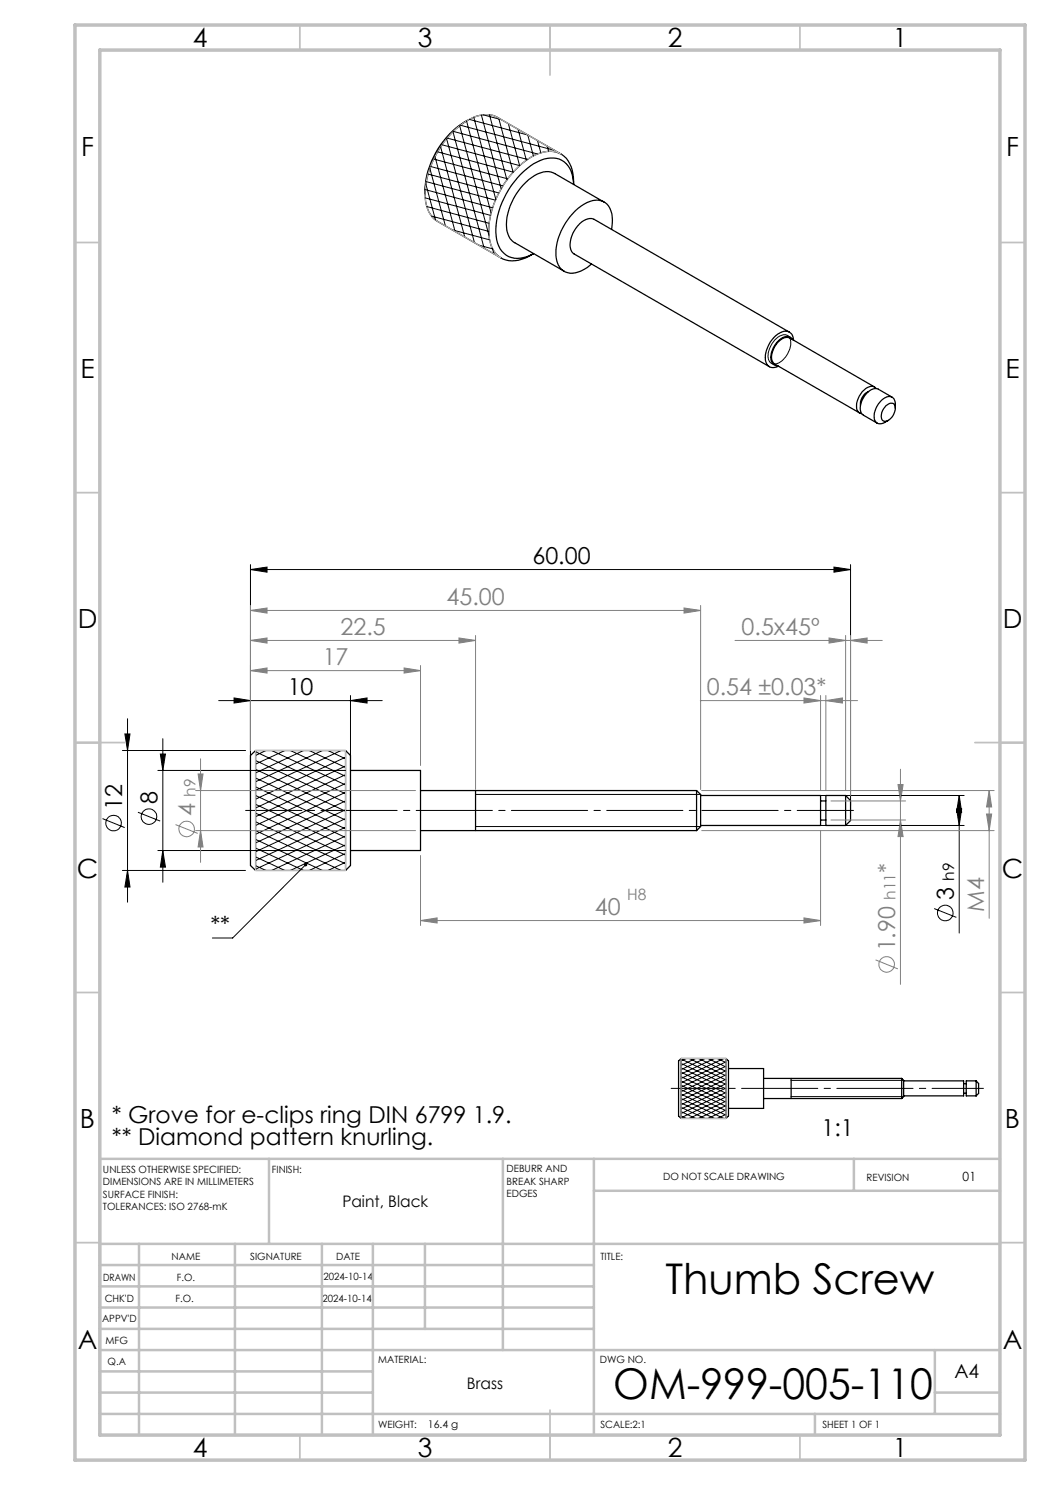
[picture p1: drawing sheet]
<svg xmlns="http://www.w3.org/2000/svg" width="210mm" height="297mm" viewBox="0 0 210 297" stroke-linecap="round" stroke-linejoin="round" font-family="sans-serif">
<g fill="none" stroke="#000" stroke-width=".25">
<path d="M93.5 24.1a17 17 0 0 0-8.5 14.7M103.8 33.3a9 9 0 0 1 6.9-3 4.7 4.7 0 0 1 3.9 4.4l.1 2.2a5.5 5.5 0 0 0-2.3-4.8 5.6 5.6 0 0 0-5.6 .6 17.1 17.1 0 0 0-7.6 13.8 5.3 5.3 0 0 0 2.5 4.8 5.5 5.5 0 0 0 5-.6 6.7 6.7 0 0 1-6.1 1.1 5.8 5.8 0 0 1-2.8-5.7 18.8 18.8 0 0 1 6-12.8zM112.2 30.8l-12.7-7.3a6.2 6.2 0 0 0-6.4 .8 18.8 18.8 0 0 0-8.1 14.5 5.9 5.9 0 0 0 2.5 5.5l12.7 7.3M120.8 40.4l-9.9-5.7a4.1 4.1 0 0 0-4.5 .8 12.3 12.3 0 0 0-5.1 10l.1 .7a3.2 3.2 0 0 0 1.5 2.3l10 5.8M122.3 45.9a6.1 6.1 0 0 0-.9-5.1 3.4 3.4 0 0 0-4-.3 12.2 12.2 0 0 0-6.2 10.8 3.3 3.3 0 0 0 5 2.9l1.2-.7 .9-.7M157.9 66.4l-39-22.5a2.79 2.79 0 0 0-3.4 1.3 5 5 0 0 0-1.1 5.2l.4 .4 39.1 22.5M158.5 67.9a1.41 1.41 0 0 0-2.3-.2 4.7 4.7 0 0 0-1.9 4.6 1.16 1.16 0 0 0 1.2 .8M158.7 68a1.69 1.69 0 0 0-.9-1.6 1.69 1.69 0 0 0-1.8 .2 5.9 5.9 0 0 0-2.8 5.8 1.59 1.59 0 0 0 2.5 .8M173.7 78.3a2.8 2.8 0 0 0-1.6 2.8M174.9 77.4l-17-9.8a2.17 2.17 0 0 0-2.4 1 3.5 3.5 0 0 0-.8 4l17.2 10M175.2 77.7l-.2-.2a2.06 2.06 0 0 0-2.6 .8 4.1 4.1 0 0 0-.9 3.8 .96 .96 0 0 0 .8 .6M178.4 79.4l-2.7-1.5a2.07 2.07 0 0 0-2.5 .9 3.5 3.5 0 0 0-.8 4l3 1.8"/>
<path d="M177.2 81.1l.3-.2a.93 .93 0 0 1 1.3-.1 .93 .93 0 0 1 .2 1.2 2.65 2.65 0 0 1-2 2.3 1.37 1.37 0 0 1-.5-2.1zM179.1 81.6a1.85 1.85 0 0 0-1.1-2.3 3.8 3.8 0 0 0-3.1 3.3l-.1 .4a1.32 1.32 0 0 0 .5 1.6 1.32 1.32 0 0 0 1.7-.1l.7-.4M51.1 150.1v24M51.1 150.1l-1 1v22l1 1M51.1 150.1h18M69.1 150.1v24M69.1 150.1l1 1v22l-1 1M70.1 154.1h14v16h-14M84.1 158.1h55.2M95.1 158.1v8M139.3 158.1v8M139.3 158.1l.8 .8v6.4l-.8 .8"/>
<path d="M140.1 159.1h24v6h-24M169.1 159.1h-3.9v6h3.9M169.1 159.1v6M169.1 159.1l1 1v4l-1 1M51.1 174.1h18M84.1 166.1h55.2M164.1 164h1.1M164.1 160.2h1.1M136.2 211.7v12M136.2 211.7l-.5 .5v11l.5 .5M136.2 211.7h9M145.2 211.7v12"/>
<path d="M145.2 211.7l.5 .5v11l-.5 .5M145.7 213.7h7v8h-7M152.7 219.7h27.6M152.7 215.7h27.6M158.2 215.7v4M180.3 215.7v4M180.3 215.7l.4 .4v3.2l-.4 .4M180.7 216.2h12v3h-12M192.7 218.6h.6M192.7 216.7h.6M195.2 216.2h-1.9v3h1.9M195.2 216.2v3"/>
<path d="M195.2 216.2l.5 .5v2l-.5 .5M136.2 223.7h9"/>
</g>
<g fill="none" stroke="#000" stroke-width=".2">
<path d="M85.1 37.9l13.4 3.7M85.1 39.6l13 3.5M85.2 36.8l1.9 7.2M85.3 36.3l13.8 3.7M85.6 34.8l14.2 3.8M86 33.7l3.1 11.5M86.1 33.3l14.5 3.9M86.7 31.8l14.8 4M87 31.3l4 15M88.1 29.4l4.9 18M89.3 27.8l5.6 20.7M89.4 27.6l16.1 4.3"/>
<path d="M90.6 26.3l6.2 23.4M90.7 26.3l16.8 4.5M91.9 25.1l5.9 22M92.1 25l18.8 5.1M93.3 24.2l4.9 18.4M93.9 23.9l11.7 3.1M94.8 23.5l4.4 16.4M96.3 23l3.9 14.7M96.6 23l3.7 1M97.9 23l3.5 13M99.7 23.6l2.9 10.8-15.1-4M101.7 24.7l2.2 8.4-15.5-4.1"/>
<path d="M103.6 25.9l1.7 6.1M105.6 27l1.1 4.2M107.5 28.1l.7 2.4M109.4 29.2l.3 1.1M111.4 30.3v.2M85.3 41.3l12.5 3.4M86.3 43.2l11.5 3.1M90.4 46l7.5 2M95.7 49l2.8 .8M98.5 49.7l.3 1.1M155.1 67.9a1.9 1.9 0 0 1 2.7-.6 3.7 3.7 0 0 1-.9 4.3 2.21 2.21 0 0 1-2.8 1 2.88 2.88 0 0 1 .1-3.5zM50.1 113.9l3.3-.5v1z"/>
<path d="M50.1 112.9v48.2M50.1 113.9h120M166.8 113.4l3.3 .5-3.3 .5zM170.1 112.9v48.2M46.8 139.6l3.3 .5-3.3 .5zM70.1 139.1v22M24.5 150.1h24.6M25 146.8h1l-.5 3.3zM25.5 143.8v36.6M31.6 154.1h37.5M32.1 150.8h1l-.5 3.3zM32.6 147.7v28.8"/>
<path d="M43.7 140.1h32.7M51.1 159.1l18 8.4M51.1 157.4l18 8.4M51.1 155.6l18 8.4M51.1 153.9l18 8.3M51.1 152.1l18 8.4M51.1 150.4l18 8.3M53.2 150.1l-2.1 1M54.3 150.1l14.8 6.9M57 150.1l-5.9 2.7M58.1 150.1l11 5.2M60.7 150.1l-9.6 4.5"/>
<path d="M61.8 150.1l7.3 3.4M64.5 150.1l-13.4 6.2M65.6 150.1l3.5 1.7M68.2 150.1l-17.1 8M69.1 151.4l-18 8.4M69.1 153.2l-18 8.4M69.1 154.9l-18 8.4M69.1 156.7l-18 8.4M69.1 158.5l-18 8.4M70.1 140.1l3.3-.5v1zM95.1 158.9h45M141.1 159.1h51.7"/>
<path d="M191.8 159.1l.5 3.3h-1zM191.8 159.1v27.5M20.5 163.7l4.4 1.8M24.5 174.1h24.6M25.5 174.1l.5 3.3h-1zM27.6 162.5l4.4 1.7M31.6 170.1h37.5M32.6 170.1l.5 3.3h-1zM51.1 173.1l2.1 1M51.1 171.4l5.9 2.7M51.1 169.6l9.6 4.5M51.1 167.9l13.4 6.2"/>
<path d="M51.1 166.1l17.1 8M51.1 164.4l18 8.4M51.1 162.6l18 8.4M51.1 160.9l18 8.4M61.1 172.9l-14.6 14.7h-4M69.1 160.2l-18 8.4M69.1 162l-18 8.4M69.1 163.7l-18 8.4M69.1 165.4l-18 8.4M69.1 167.2l-14.8 6.9M69.1 169l-11 5.1M69.1 170.7l-7.3 3.4"/>
<path d="M69.1 172.5l-3.5 1.6M95.1 165.3h45M141.1 165.1h51.7M191.3 161.8h1l-.5 3.3zM186.8 181.7l4.5 1.8M136.2 219.7l8.6 4M136.2 218.8l9 4.2M136.2 217.9l9 4.2M136.2 217.1l9 4.2M136.2 216.2l9 4.2M136.2 215.3l9 4.2M136.2 214.5l9 4.1"/>
<path d="M136.2 213.6l9 4.2M136.2 212.7l9 4.2M136.2 211.8l9 4.2M137.3 211.7l-1.1 .5M137.8 211.7l7.4 3.5M139.1 211.7l-2.9 1.4M139.7 211.7l5.5 2.6M141 211.7l-4.8 2.2M141.6 211.7l3.6 1.7M142.9 211.7l-6.7 3.1M143.4 211.7l1.8 .8M144.8 211.7l-8.6 4"/>
<path d="M145.2 212.4l-9 4.2M145.2 213.3l-9 4.1M145.2 214.1l-9 4.2M145.2 215l-9 4.2M145.2 215.9l-9 4.2M145.2 216.7l-9 4.2M145.2 217.6l-9 4.2M145.2 218.5l-9 4.2M145.2 219.4l-9 4.2M158.2 219.3h22.5M158.2 216.1h22.5M136.2 223.2l1.1 .5"/>
<path d="M136.2 222.3l2.9 1.4M136.2 221.5l4.8 2.2M136.2 220.6l6.7 3.1M145.2 220.2l-7.4 3.5M145.2 221.1l-5.5 2.6M145.2 222l-3.6 1.7M145.2 222.9l-1.8 .8"/>
<circle cx="22.7" cy="164.6" r="1.55"/>
<circle cx="29.8" cy="163.3" r="1.55"/>
<circle cx="189" cy="182.6" r="1.55"/>
</g>
<g fill="none" stroke="#808080" stroke-width=".2">
<path d="M50.1 134.1l3.3-.5v1zM50.1 128.1l3.3-.5v1zM50.1 122.1l3.3-.5v1zM50.1 128.1h45M50.1 121.1v29M50.1 134.1h34M50.1 122.1h90M80.8 133.6l3.3 .5-3.3 .5zM84.1 133.1v20M91.8 127.6l3.3 .5-3.3 .5zM95.1 127.1v30.8M136.8 121.6l3.3 .5-3.3 .5z"/>
<path d="M140.1 121.1v36.8M147 128.1h29.5M160.8 139.6l3.3 .5-3.3 .5zM164.1 139.1v19M165.2 139.1v19M165.8 127.6l3.3 .5-3.3 .5zM169.1 127.1v31M170.1 128.1l3.3-.5v1zM170.1 127.1v32M39.1 158.1h44M39.6 154.8h1l-.5 3.3zM40.1 151.8v20.7"/>
<path d="M140.1 140.1h31.4M140.3 158.1h58.5M165.2 140.1l3.3-.5v1zM179.6 156.9h1l-.5 3.3zM180.1 153.8v43.1M197.8 158.1l.5 3.3h-1zM197.8 158.1v25.6M35.1 164.9l4.4 1.8M39.1 166.1h44M40.1 166.1l.5 3.3h-1zM84.1 171.1v14M140.3 166.1h58.5"/>
<path d="M164.1 166.1v19M166.2 160.2h14.9M166.2 164h14.9M180.1 164l.5 3.3h-1zM197.3 162.8h1l-.5 3.3zM84.1 184.1l3.3-.5v1zM84.1 184.1h80M160.8 183.6l3.3 .5-3.3 .5zM175.1 192l4.5 1.8"/>
<circle cx="37.3" cy="165.8" r="1.56"/>
<circle cx="177.3" cy="192.9" r="1.55"/>
</g>
<path d="M90.7 26.2a9.4 9.4 0 0 1 7.2-3.2h.5l1.1 .5 12.7 7.3a5.7 5.7 0 0 0-5.6 .4 18.3 18.3 0 0 0-8.8 15.7 5.6 5.6 0 0 0 2.4 4.7l-12.7-7.3a6 6 0 0 1-2.5-5.5 19.1 19.1 0 0 1 5.7-12.6zM51.1 150.1h18v24h-18zM136.2 211.7h9v12h-9z" fill="none" stroke="#c0c0c0" stroke-width=".2"/>
<path d="M134.2 217.7h62.5" fill="none" stroke="#000" stroke-width=".2" stroke-dasharray="15.2 1.3 1.3 1.3" stroke-dashoffset="5"/>
<path d="M49.1 162.1h121.6" fill="none" stroke="#000" stroke-width=".2" stroke-dasharray="15.2 1.3 1.3 1.3" stroke-dashoffset="4"/>
<g fill="none" stroke="#c0c0c0" stroke-width=".35">
<path d="M60 5v5M110 5v10M160 5v5M15 48.5h5M200 48.5h5M15 98.5h5M200 98.5h5M15 148.5h10M195 148.5h10M15 198.5h5M200 198.5h5M15 248.5h5"/>
<path d="M200 248.5h5M60 287v5M110 282v10M160 287v5"/>
</g>
<g fill="none" stroke="#c0c0c0" stroke-width=".5">
<path d="M53.8 231.8v17M100.6 231.8v38.2M118.8 231.8v55.2M118.8 238.2h81.2M170.8 231.8v6.4M200 231.8h-180v55.2M20 248.8h180M20 257.3h98.8M20 253h98.8M27.8 248.8v38.2M47 248.8v38.2M64.4 248.8v38.2"/>
<path d="M74.6 248.8v38.2M85 248.8v17M20 265.8h98.8M20 261.5h98.8M20 278.5h54.6M20 274.3h54.6M20 270h180M187 278.5h13M187 270v12.8M20 282.8h180M163 282.8v4.2"/>
</g>
<path d="M15 5h190v287h-190zM20 10h180v277h-180z" fill="none" stroke="#c0c0c0" stroke-width=".7"/>
<g fill="#000">
<path d="M46.8 139.6l3.3 .5-3.3 .5zM70.1 140.1l3.3-.5v1zM50.1 113.9l3.3-.5v1zM166.8 113.4l3.3 .5-3.3 .5z"/>
<path d="M191.8 159.1l.5 3.3h-1zM191.3 161.8h1l-.5 3.3z"/>
<path d="M25.5 174.1l.5 3.3h-1zM25 146.8h1l-.5 3.3z"/>
<path d="M32.6 170.1l.5 3.3h-1zM32.1 150.8h1l-.5 3.3z"/>
</g>
<g fill="#808080">
<path d="M170.1 128.1l3.3-.5v1zM165.8 127.6l3.3 .5-3.3 .5z"/>
<path d="M50.1 134.1l3.3-.5v1zM80.8 133.6l3.3 .5-3.3 .5zM50.1 128.1l3.3-.5v1zM91.8 127.6l3.3 .5-3.3 .5zM50.1 122.1l3.3-.5v1zM136.8 121.6l3.3 .5-3.3 .5zM84.1 184.1l3.3-.5v1zM160.8 183.6l3.3 .5-3.3 .5zM160.8 139.6l3.3 .5-3.3 .5zM165.2 140.1l3.3-.5v1z"/>
<path d="M39.6 154.8h1l-.5 3.3zM40.1 166.1l.5 3.3h-1zM179.6 156.9h1l-.5 3.3zM180.1 164l.5 3.3h-1zM197.8 158.1l.5 3.3h-1zM197.3 162.8h1l-.5 3.3z"/>
</g>
<path d="M60.9 172.7h.4l-.2 .2 .2-.2a.35 .35 0 0 1 .1 .5 .35 .35 0 0 1-.5 0 .35 .35 0 0 1 0-.5z" fill="#000"/>
<g font-size="8.5">
<text x="133.1" y="258.8">Thumb Screw</text>
<text x="122.7" y="279.7">OM-999-005-110</text>
</g>
<g font-size="5.3">
<text x="38.5" y="9.5">4</text>
<text x="83.5" y="9.5">3</text>
<text x="133.6" y="9.5">2</text>
<text x="178.6" y="9.5">1</text>
<text x="16.2" y="31.3">F</text>
<text x="201.2" y="31.3">F</text>
<text x="16.1" y="75.5">E</text>
<text x="201.1" y="75.5">E</text>
<text x="15.5" y="125.5">D</text>
<text x="200.5" y="125.5">D</text>
<text x="15.4" y="175.5">C</text>
<text x="200.4" y="175.5">C</text>
<text x="16" y="225.5">B</text>
<text x="201" y="225.5">B</text>
<text x="15.5" y="269.8">A</text>
<text x="200.5" y="269.8">A</text>
<text x="38.5" y="291.5">4</text>
<text x="83.5" y="291.5">3</text>
<text x="133.6" y="291.5">2</text>
<text x="178.6" y="291.5">1</text>
</g>
<g font-size="4.7">
<text x="106.5" y="112.9">60.00</text>
<text x="57.5" y="139.1">10</text>
<text x="31.5" y="160.7" transform="rotate(-90 31.5 160.7)">8</text>
<text x="24.4" y="162" transform="rotate(-90 24.4 162)">12</text>
<text x="190.8" y="180" transform="rotate(-90 190.8 180)">3</text>
<text x="42.1" y="186.5">**</text>
<text x="22.4" y="224.6">* Grove for e-clips ring DIN 6799 1.9.</text>
<text x="164.3" y="227.3">1:1</text>
<text x="22.4" y="229.1">** Diamond pattern knurling.</text>
</g>
<g font-size="4.7" fill="#808080">
<text x="89.3" y="121.1">45.00</text>
<text x="68.1" y="127.1">22.5</text>
<text x="148.3" y="127.1">0.5x45º</text>
<text x="64.5" y="133.1">17</text>
<text x="141.4" y="139.1">0.54 ±0.03*</text>
<text x="39.1" y="163.2" transform="rotate(-90 39.1 163.2)">4</text>
<text x="179.1" y="174.6" transform="rotate(-90 179.1 174.6)">*</text>
<text x="119" y="183.1">40</text>
<text x="196.8" y="182.3" transform="rotate(-90 196.8 182.3)">M4</text>
<text x="179.1" y="190.3" transform="rotate(-90 179.1 190.3)">1.90</text>
</g>
<text font-size="3.9" x="190.9" y="275.5">A4</text>
<g font-size="3.2">
<text x="68.5" y="241.4">Paint, Black</text>
<text x="93.4" y="277.9">Brass</text>
</g>
<g font-size="3.1" fill="#808080">
<text x="39.1" y="159.3" transform="rotate(-90 39.1 159.3)">h9</text>
<text x="179.1" y="180" transform="rotate(-90 179.1 180)">h11</text>
<text x="125.4" y="180.1">H8</text>
</g>
<text font-size="3.1" x="190.8" y="176.1" transform="rotate(-90 190.8 176.1)">h9</text>
<text font-size="2.5" x="192.5" y="236.1">01</text>
<text font-size="2.1" x="85.6" y="285.6">16.4 g</text>
<g font-size="2">
<text x="20.6" y="234.6">UNLESS OTHERWISE SPECIFIED:</text>
<text x="20.6" y="237.1">DIMENSIONS ARE IN MILLIMETERS</text>
<text x="20.6" y="239.6">SURFACE FINISH:</text>
<text x="54.4" y="234.6">FINISH:</text>
<text x="101.3" y="234.5">DEBURR AND</text>
<text x="101.3" y="237">BREAK SHARP</text>
<text x="101.3" y="239.5">EDGES</text>
<text x="132.6" y="236">DO NOT SCALE DRAWING</text>
<text x="173.3" y="236.2">REVISION</text>
<text x="20.6" y="242.1">TOLERANCES: ISO 2768-mK</text>
<text x="34.3" y="252">NAME</text>
<text x="50" y="251.9">SIGNATURE</text>
<text x="67.2" y="251.9">DATE</text>
<text x="120.1" y="251.9">TITLE:</text>
<text x="20.6" y="256.1">DRAWN</text>
<text x="35.3" y="256.1">F.O.</text>
<text x="64.7" y="255.9">2024-10-14</text>
<text x="20.9" y="260.3">CHK'D</text>
<text x="35.1" y="260.3">F.O.</text>
<text x="64.5" y="260.3">2024-10-14</text>
<text x="20.4" y="264.4">APPV'D</text>
<text x="21.1" y="268.8">MFG</text>
<text x="21.5" y="273">Q.A</text>
<text x="75.6" y="272.5">MATERIAL:</text>
<text x="120" y="272.5">DWG NO.</text>
<text x="75.6" y="285.5">WEIGHT:</text>
<text x="120.1" y="285.6">SCALE:2:1</text>
<text x="164.5" y="285.6">SHEET 1 OF 1</text>
</g>
</svg>
